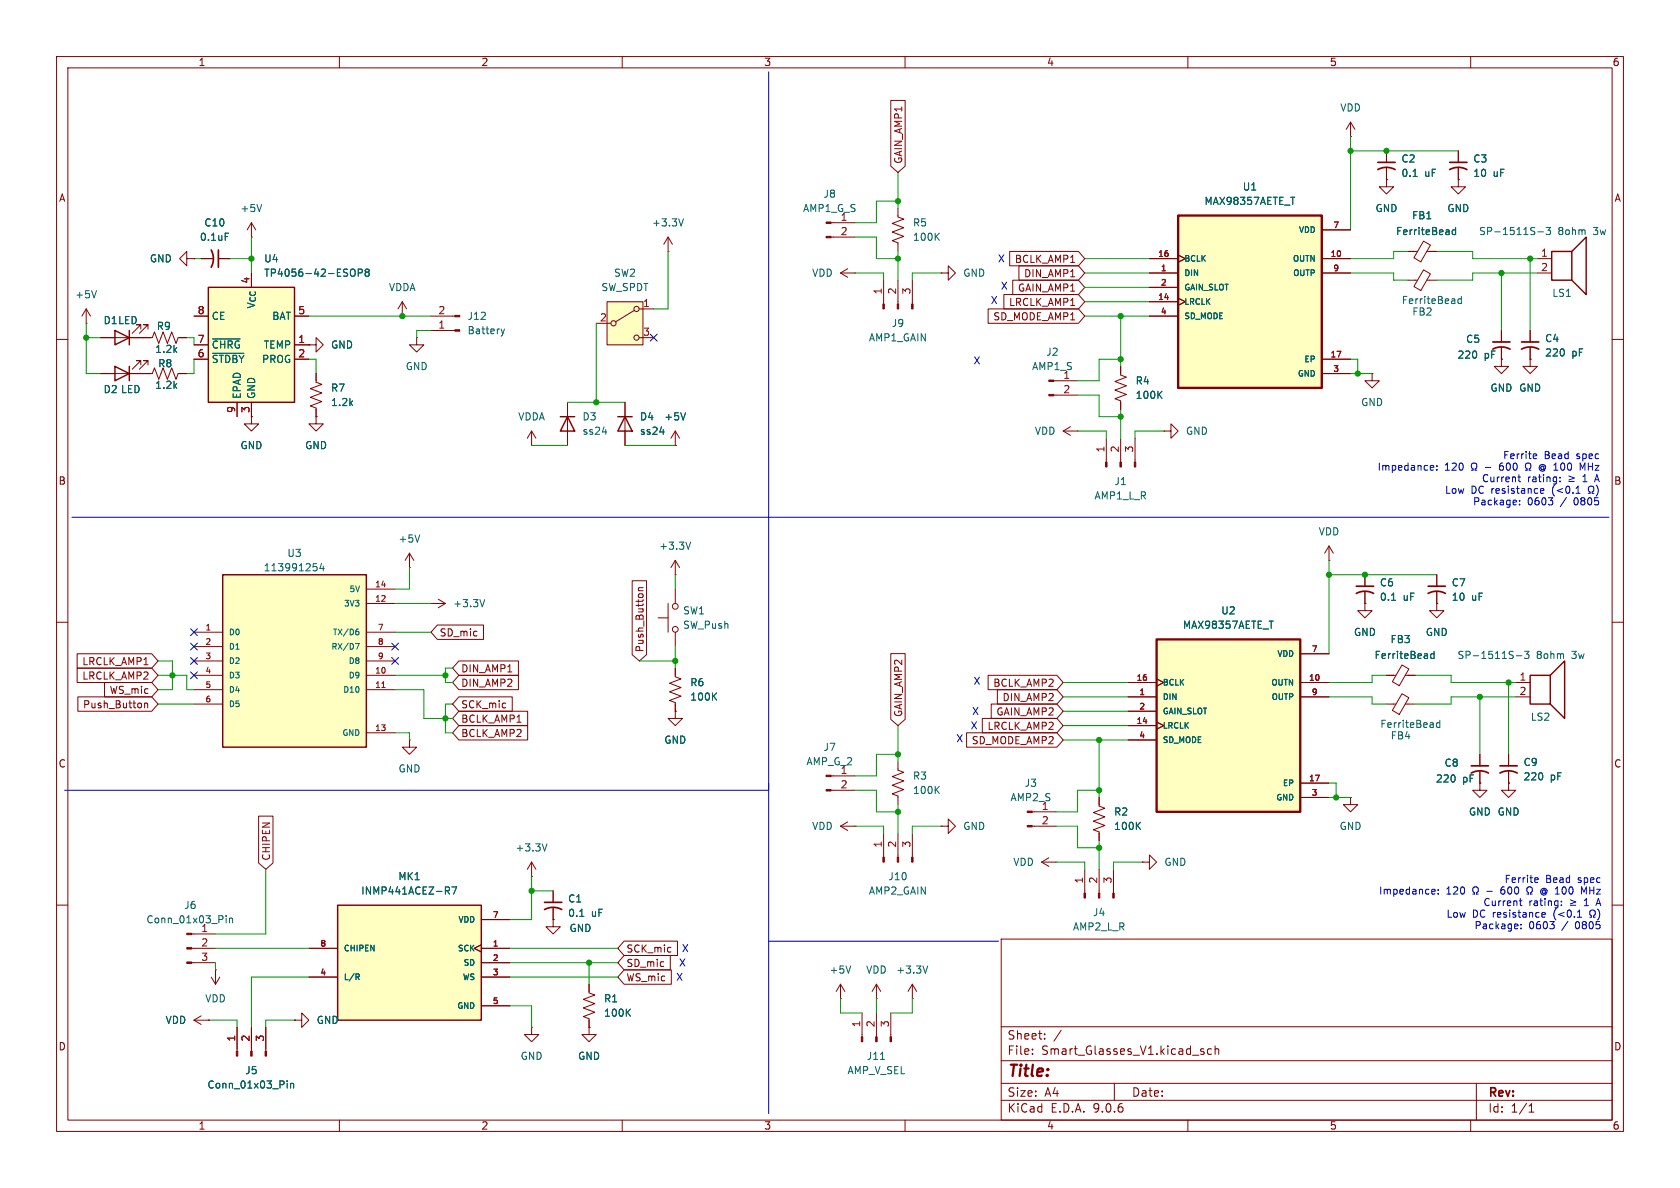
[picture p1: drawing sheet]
<svg xmlns="http://www.w3.org/2000/svg" width="297mm" height="210mm" viewBox="0 0 297 210" stroke-linecap="round" stroke-linejoin="round" font-family="sans-serif">
<g fill="none" stroke="#840000" stroke-width=".18">
<path d="M10 10h277v190h-277zM12 12h273v186h-273zM60 10v2M110 10v2M160 10v2M210 10v2M260 10v2M238.8 24.1h.1M238.8 21.6l-.8 1.3M238.8 21.6l.7 1.3M238.8 21.6v2.5M257.8 31.8v1.2h1.3l-1.3 1.3-1.3-1.3h1.3"/>
<path d="M257.8 31.8h.1M257.8 26.7v2M257.8 29.7v2.1M33 45.7v-1.2l-1.3 1.2 1.3 1.3v-1.3h1.3M34.3 45.7h.1M35.6 45.7h2M38.6 45.7h2M118.1 44.5h.1M118.1 41.9l-.8 1.3M118.1 41.9l.8 1.3M118.1 41.9v2.6M248.9 44.5h1.7"/>
<path d="M248.9 49.5h1.7M251.7 42.6l1.2 .7-1.7 3-1.2-.7zM251.7 47.7l1.2 .7-1.7 3-1.2-.8zM252.2 44.5h1.8M252.2 49.5h1.8M10 60h2M55.9 73.7v1.2h1.2l-1.2 1.3-1.3-1.3h1.3M55.9 73.7h.1M242.6 66v1.3h1.2l-1.2 1.3-1.3-1.3h1.3M242.6 66h.1M285 60h2M234.9 99.1h.1"/>
<path d="M234.9 96.5l-.7 1.3M234.9 96.5l.8 1.3M234.9 96.5v2.6M10 110h2M241.3 106.7v1.3h1.3l-1.3 1.2-1.3-1.2h1.3M241.3 106.7h.1M241.3 101.6v2M241.3 104.6v2.1M245.1 119.4h1.7M247.9 117.6l1.2 .7-1.7 2.9-1.2-.7zM248.4 119.4h1.8M254 106.7v1.3h1.3l-1.3 1.2-1.3-1.2h1.3"/>
<path d="M254 106.7h.1M254 101.6v2M254 104.6v2.1M285 110h2M146.9 137.2h4.2M146.9 139.7h4.2M245.1 124.5h1.7M247.9 122.6l1.2 .7-1.7 3-1.2-.7zM248.4 124.5h1.8M261.6 138.4v1.3h1.3l-1.3 1.3-1.3-1.3h1.3M261.6 138.4h.1M261.6 133.4v2"/>
<path d="M261.6 136.4v2M266.7 138.4v1.3h1.3l-1.3 1.3-1.3-1.3h1.3M266.7 138.4h.1M266.7 133.4v2M266.7 136.4v2M268 120.7h2.5M268 123.2h2.5M156.2 147.3v4.2M158.7 147.3v4.2M161.3 147.3v4.2M166.4 146.1h1.2v-1.3l1.3 1.3-1.3 1.2v-1.2M166.4 146.1h.1"/>
<path d="M182.5 143.5h4.2M182.5 146.1h4.2M184.1 152.4l1.3 .8M184.1 152.4h2.6M185.4 151.6l-1.3 .8M186.7 152.4h.1M194.3 141v1.5l1 .4-2 .7 2 .8-2 .8 2 .7-2 .8 1 .4v1.5M238.8 141v1.2h1.2l-1.2 1.3-1.3-1.3h1.3M238.8 141h.1M10 160h2M154.9 176.5h.1M154.9 174l-.7 1.3"/>
<path d="M154.9 174l.8 1.3M154.9 174v2.5M161.3 176.5h.1M161.3 174v2.5M161.3 174l-.8 1.3M161.3 174l.8 1.3M177 166h108v32h-108zM285 160h2M60 198v2M110 198v2M160 198v2M177 194.5h108"/>
<path d="M177 191.5h108M177 187.5h108M177 181.5h108M182.5 186.3v.1M182.5 185.5v.1M184.7 183.6v.1M184.7 182.8v.1M187.6 182.1l-1.3 2M197 191.5v3M210 198v2M212.5 185.9l.3 .1 .1 .2-.2 .2h-.3M212.5 185.4l.3 .1"/>
<path d="M214.2 185.5l-.5-.1-.2 .3v.4l.1 .2h.6M214.8 185.5l.2-.1 .4 .1 .1 .9M214.8 184.9v1.5M260 198v2M261 191.5v6.5M270.3 196.6h.9M270.3 195.5l.4-.4v1.5"/>
</g>
<path d="M256.3 30a3.2 3.2 0 0 1 3 0M256.3 28.7h3M37.3 44.2a3.2 3.2 0 0 1 0 3M38.6 44.2v3M239.8 104.9a3.2 3.2 0 0 1 3 0M239.8 103.6h3M252.5 104.9a3.2 3.2 0 0 1 3 0M252.5 103.6h3M260.1 136.7a3.2 3.2 0 0 1 3 0M260.1 135.4h3M265.2 136.7a3.2 3.2 0 0 1 3 0M265.2 135.4h3" fill="none" stroke="#840000" stroke-width=".3"/>
<g fill="none" stroke="#006464" stroke-width=".18">
<path d="M120.8 38.7l-.4 1.2M39.8 41.2h.6M257.3 40.2v1.3M257.3 40.7l-.3-.1-.3 .3 .1 .5h.5M258.3 52.4v1.3M258.3 52.9l-.3-.1-.3 .3 .2 .5h.4M246 106.1h.7M253.5 115.6h-.3l-.3 .2 .1 .5h.5M253.5 115.1v1.3M268.1 115.9h.9M269.5 115.1h.8l-.4 .5 .3 .1v.6l-.1 .1-.6-.1M254.5 127.3v1.3"/>
<path d="M254.5 127.8l-.3-.1-.3 .3 .2 .5h.4M201.1 145.9l.5 .7M201.6 145.4l-.7 .7M164 170.8l-.4 1.2"/>
</g>
<g fill="#840000" stroke="#840000" stroke-width=".18">
<path d="M146 137h.9v.3h-.9z"/>
<path d="M146 139.6h.9v.2h-.9z"/>
<path d="M181.6 143.4h.9v.2h-.9z"/>
<path d="M181.6 145.9h.9v.3h-.9z"/>
<path d="M156.1 151.5h.2v.9h-.2z"/>
<path d="M158.6 151.5h.3v.9h-.3z"/>
<path d="M161.2 151.5h.2v.9h-.2z"/>
</g>
<path d="M270.5 119.4h3.6v5.1h-3.6zM274.1 119.4l2.5-2.6v10.2l-2.5-2.5" fill="none" stroke="#840000" stroke-width=".25"/>
<path d="M204.5 113h25.4v30.5h-25.4z" fill="#ffffc2"/>
<path d="M204.5 113h25.4v30.5h-25.4z" fill="none" stroke="#840000" stroke-width=".41"/>
<g fill="none" stroke="#840000" stroke-width=".18">
<path d="M146.9 39.4h4.2M158.7 36.8v1.6l1.1 .3-2.1 .8 2.1 .8-2.1 .7 2.1 .8-2.1 .7 1 .4v1.6M146.9 41.9h4.2M148.6 48.3l1.3 .7M148.6 48.3h2.5M149.9 47.5l-1.3 .8M151.1 48.3h.1M156.2 49.5v4.2M158.7 49.5v4.2M161.3 49.5v4.2M166.4 48.3h1.2v-1.3l1.3 1.3-1.3 1.2v-1.2M166.4 48.3h.1"/>
<path d="M186.3 67.3h4.2M186.3 69.9h4.2M188 76.2l1.2 .8M188 76.2h2.5M189.2 75.4l-1.2 .8M190.5 76.2h.1M195.6 77.5v4.2M198.1 64.8v1.5l1 .4-2 .7 2 .8-2 .8 2 .7-2 .8 1 .4v1.5M198.1 77.5v4.2M200.7 77.5v4.2M205.7 76.2h1.3v-1.3l1.3 1.3-1.3 1.3v-1.3M205.7 76.2h.1"/>
<path d="M265.4 63.5v1.3h1.3l-1.3 1.2-1.2-1.2h1.2M265.4 63.5h.1M270.5 63.5v1.3h1.3l-1.3 1.2-1.3-1.2h1.3M270.5 63.5h.1M229.9 115.6h5M158.7 134.6v1.5l1.1 .4-2.1 .8 2.1 .7-2.1 .8 2.1 .8-2.1 .7 1 .4v1.5M199.4 120.7h5.1M199.4 123.2h5.1M199.4 125.7h5.1M199.4 128.3h5.1M199.4 130.8h5.1M204.5 120l1.2 .7-1.2 .6"/>
<path d="M204.5 127.6l1.2 .7-1.2 .6M229.9 120.7h5M229.9 123.2h5M229.9 138.4h5M191.8 153.7v4.2M194.3 153.7v4.2M196.8 153.7v4.2M201.9 152.4h1.3v-1.3l1.3 1.3-1.3 1.3v-1.3M201.9 152.4h.1M229.9 141h5M33.9 165.1h4.2M33.9 167.6h4.2"/>
<path d="M33.9 170.2h4.2M148.6 176.5h.1M148.6 174l-.8 1.3M148.6 174l.8 1.3M148.6 174v2.5M152.4 179.1v4.2M154.9 179.1v4.2M157.5 179.1v4.2"/>
</g>
<g fill="none" stroke="#006464" stroke-width=".18">
<path d="M165.5 41.8l.6 .7M166.1 41.2l-.8 .7M204.9 69.7l.5 .7M205.4 69.2l-.7 .7M224.4 109.8h.7M165.5 139.6l.6 .7M166.1 139l-.8 .7M40 161.9v.1M40 162.3v.8M40.6 162.3v.8M40.6 162.4l.2-.1 .3 .1v.7M150.4 170.8l-.4 1.2"/>
<path d="M155.7 187.3h.7"/>
</g>
<g fill="#840000" stroke="#840000" stroke-width=".18">
<path d="M191.6 157.9h.3v.9h-.3z"/>
<path d="M194.2 157.9h.2v.9h-.2z"/>
<path d="M196.7 157.9h.3v.9h-.3z"/>
<path d="M146 39.2h.9v.3h-.9z"/>
<path d="M146 41.8h.9v.2h-.9z"/>
<path d="M156.1 53.7h.2v.9h-.2z"/>
<path d="M158.6 53.7h.3v.9h-.3z"/>
<path d="M161.2 53.7h.2v.9h-.2z"/>
<path d="M152.3 183.3h.2v.9h-.2z"/>
<path d="M154.8 183.3h.3v.9h-.3z"/>
<path d="M157.4 183.3h.2v.9h-.2z"/>
<path d="M185.4 67.2h.9v.2h-.9z"/>
<path d="M185.4 69.7h.9v.3h-.9z"/>
<path d="M195.5 81.7h.2v.9h-.2z"/>
<path d="M198 81.7h.2v.9h-.2z"/>
<path d="M200.5 81.7h.3v.9h-.3z"/>
<path d="M33 165h.9v.2h-.9z"/>
<path d="M33 167.5h.9v.3h-.9z"/>
<path d="M33 170.1h.9v.2h-.9z"/>
</g>
<path d="M208.3 38.1h25.4v30.5h-25.4z" fill="#ffffc2"/>
<path d="M208.3 38.1h25.4v30.5h-25.4z" fill="none" stroke="#840000" stroke-width=".41"/>
<g fill="none" stroke="#840000" stroke-width=".18">
<path d="M44.4 39.4l-.7 1.2M44.4 39.4l.8 1.2M44.4 39.4v2.5M245.1 31.8v1.2h1.3l-1.3 1.3-1.3-1.3h1.3M245.1 31.8h.1M245.1 26.7v2M245.1 29.7v2.1M15.2 57.2h.1M15.2 54.6l-.7 1.3M15.2 54.6l.8 1.3M15.2 54.6v2.6M17.8 59.7h9.1l.4-1 .8 2 .7-2 .8 2 .8-2 .7 2 .4-1h1.5"/>
<path d="M24.9 58.2v-.8h-.8h.8l-1.5 1.5M26.2 58.2v-.8h-.8h.8l-1.6 1.5M44.4 41.9h.1M71.1 55.9h.1M71.1 53.3l-.7 1.3M71.1 53.3l.8 1.3M71.1 53.3v2.6M73.7 59.7v1.3h1.2l-1.2 1.2-1.3-1.2h1.3M73.7 59.7h.1M76.2 55.9h4.2M76.2 58.4h4.2M203.2 45.7h5.1"/>
<path d="M203.2 48.3h5.1M203.2 50.8h5.1M203.2 53.3h5.1M203.2 55.9h5.1M208.3 45.1l1.2 .6-1.2 .7M208.3 52.7l1.2 .6-1.2 .7M233.7 45.7h5.1M233.7 48.3h5.1M233.7 40.6h5.1M265.4 58.4v2.1M270.5 58.4v2.1M271.8 45.7h2.5"/>
<path d="M271.8 48.3h2.5M17.8 66h9.1l.4-1 .8 2.1 .7-2.1 .8 2.1 .8-2.1 .7 2.1 .4-1.1h1.5M24.9 64.5v-.7h-.8h.8l-1.5 1.5M26.2 64.5v-.7h-.8h.8l-1.6 1.5M44.4 73.7v1.2h1.3l-1.3 1.3-1.2-1.3h1.2M44.4 73.7h.1M54.6 61h1.3v-1.3l1.2 1.3-1.2 1.2v-1.2M54.6 61h.1M233.7 63.5h5.1M233.7 66h5.1M265.4 61.5v2M270.5 61.5v2"/>
<path d="M72.4 97.8l-.8 1.3M72.4 97.8l.8 1.3M72.4 97.8v2.5M119.4 99.1l-.8 1.2M119.4 99.1l.7 1.2M119.4 99.1v2.5M72.4 100.3h.1M76.2 106.7h.1M76.2 106.7h2.5M77.5 105.9l1.2 .8M78.7 106.7l-1.2 .7M119.4 101.6h.1"/>
<path d="M37.3 172.7l.8 1.3M38.1 171.5h.1M38.1 171.5v2.5M38.9 172.7l-.8 1.3"/>
</g>
<path d="M46.3 36.1l-.5 1.3M228.2 34.9h.7M249.8 31.2h.7M17.1 51.4l-.5 1.2M88.6 58.2l.3 .8M88.9 59l-.2 .4M89.2 58.2l-.3 .8M271.9 41h.9M273.3 40.2h.8l-.4 .5 .4 .1v.6l-.2 .1-.6-.1M74.2 94.6l-.4 1.2M122.1 95.8l-.4 1.3M85.7 106l-.4 1.3" fill="none" stroke="#006464" stroke-width=".18"/>
<path d="M20.3 58.4l2.6 1.3-2.6 1.3zM22.9 58.4v2.6M274.3 44.5h3.6v5h-3.6zM277.9 44.5l2.5-2.6v10.2l-2.5-2.6M20.3 64.8l2.6 1.2-2.6 1.3zM22.9 64.8v2.5" fill="none" stroke="#840000" stroke-width=".25"/>
<path d="M243.6 30a3.2 3.2 0 0 1 3 0M243.6 28.7h3M263.9 61.7a3.2 3.2 0 0 1 3.1 0M263.9 60.5h3.1M269 61.7a3.2 3.2 0 0 1 3 0M269 60.5h3" fill="none" stroke="#840000" stroke-width=".3"/>
<g fill="#840000" stroke="#840000" stroke-width=".18">
<path d="M80.4 58.3h.9v.2h-.9z"/>
<path d="M80.4 55.8h.9v.2h-.9z"/>
</g>
<path d="M59.7 160h25.4v20.3h-25.4z" fill="#ffffc2"/>
<path d="M109.2 73.7h2.6M110.5 73.7l1.3 2.5h-2.6zM59.7 160h25.4v20.3h-25.4z" fill="none" stroke="#840000" stroke-width=".25"/>
<g fill="none" stroke="#840000" stroke-width=".18">
<path d="M94 78.7h.1M94 76.2l-.8 1.3M94 76.2l.7 1.3M94 76.2v2.5M110.5 71.1v7.6M54.6 167.6h5.1M54.6 172.7h5.1M85.1 167l-1.3 .6 1.3 .7M85.1 167.6h5.1M85.1 172.7h5.1M85.1 162.6h5.1M85.1 170.2h5.1"/>
<path d="M85.1 177.8h5.1M52.1 180.3h1.2v-1.2l1.3 1.2-1.3 1.3v-1.3M52.1 180.3h.1"/>
</g>
<path d="M116.6 76.4h.8M79 157.5l.5 .6M79.2 156.8l.3 .2-.1 .3-.2 .2M79.9 156.8h.8l-.5 1.3M63.2 172.7l.3 .5M63.3 172.2l.2 .2-.2 .3" fill="none" stroke="#006464" stroke-width=".18"/>
<path d="M39.4 101.6h25.4v30.5h-25.4z" fill="#ffffc2"/>
<path d="M99.1 73.7h2.5M100.3 73.7l1.3 2.5h-2.5zM39.4 101.6h25.4v30.5h-25.4z" fill="none" stroke="#840000" stroke-width=".25"/>
<g fill="none" stroke="#840000" stroke-width=".18">
<path d="M55.9 66v1.6l1 .3-2 .8 2 .8-2 .7 2 .8-2 .8 1 .3v1.6M100.3 71.1v7.6M119.4 78.7h.1M119.4 76.2l-.8 1.3M119.4 76.2l.7 1.3M119.4 76.2v2.5M34.3 111.8h5.1M34.3 114.3h5.1M34.3 116.8h5.1M34.3 119.4h5.1M64.8 111.8h5M64.8 114.3h5"/>
<path d="M64.8 116.8h5M64.8 119.4h5M64.8 104.1h5M64.8 106.7h5M34.3 121.9h5.1M34.3 124.5h5.1M64.8 121.9h5M64.8 129.5h5M72.4 130.8v1.3h1.3l-1.3 1.3-1.3-1.3h1.3M72.4 130.8h.1M94 154.9h.1M94 152.4l-.8 1.3"/>
<path d="M94 152.4l.7 1.3M94 152.4v2.5M97.8 157.5v2M97.8 162.6v1.2h1.3l-1.3 1.3-1.3-1.3h1.3M97.8 162.6h.1M97.8 160.5v2.1"/>
</g>
<path d="M106.5 76.4h.8M121.2 73l-.4 1.2M55.4 99.6h.6M56.8 99.6l-.3 .9h.8M55.8 100.1l.3 .3v.3l-.3 .2M57.1 100.1v.8M62.8 113.7h.7l-.4 1.1M63.1 111.6l.4 .2-.1 .3-.3 .1M63.4 111.2l-.3 .1M96.7 149.2l-.4 1.2M102.5 162h.7" fill="none" stroke="#006464" stroke-width=".18"/>
<path d="M67.5 121.5h.6" fill="none" stroke="#a90000" stroke-width=".18"/>
<path d="M96.3 159.5h3M96.3 160.8a3.2 3.2 0 0 1 3 0" fill="none" stroke="#840000" stroke-width=".3"/>
<path d="M36.8 50.8h15.3v20.3h-15.3z" fill="#ffffc2"/>
<path d="M36.8 50.8h15.3v20.3h-15.3z" fill="none" stroke="#840000" stroke-width=".25"/>
<g fill="none" stroke="#840000" stroke-width=".18">
<path d="M34.3 55.9h2.5M52.1 55.9h2.5M34.3 61h2.5M34.3 63.5h2.5M41.9 71.1v2.6M44.4 71.1v2.6M52.1 61h2.5M52.1 63.5h2.5M116.3 109.2h1.8M118.1 106.7v5.1M119.4 118.1v1.5l1 .4-2 .8 2 .7-2 .8 2 .8-2 .7 1 .4v1.5M119.4 104.1v2.6"/>
<path d="M119.4 111.8v2.5M119.4 125.7v1.3h1.2l-1.2 1.3-1.3-1.3h1.3M119.4 125.7h.1M148.6 146.1l1.3 .7M148.6 146.1h2.5M149.9 145.3l-1.3 .8M151.1 146.1h.1M35.6 179.6l-1.3 .7M34.3 180.3l1.3 .8M34.3 180.3h2.5M36.8 180.3h.1M41.9 181.6v4.2"/>
<path d="M44.4 181.6v4.2M47 181.6v4.2"/>
<circle cx="119.4" cy="111.3" r=".51"/>
<circle cx="119.4" cy="107.2" r=".51"/>
</g>
<g fill="none" stroke="#006464" stroke-width=".18">
<path d="M37.6 59.9h4.9M62.2 47.6a.43 .43 0 0 1 .6 .4v.4a.43 .43 0 0 1-.6 .4M63.3 48.2h.6l.2-.2-.1-.3-.7-.1v1.2M64.8 48.1l-.3-.2 .3-.3h.2l.3 .2-.3 .3M64.8 48.1l-.3 .3 .1 .3 .2 .1h.3l.2-.2v-.2l-.3-.3M64.8 48.1h.2M37.6 62.5h5.5M126.1 123l.6 .8M126.7 122.5l-.7 .7M50.8 191.1v.1M50.8 191.5v.8M51.4 191.5v.8"/>
<path d="M51.4 191.6l.2-.1 .3 .1v.7"/>
</g>
<g fill="#840000" stroke="#840000" stroke-width=".18">
<path d="M41.8 185.8h.2v.9h-.2z"/>
<path d="M44.3 185.8h.3v.9h-.3z"/>
<path d="M46.9 185.8h.2v.9h-.2z"/>
</g>
<path d="M107.3 53.3h6.4v7.7h-6.4z" fill="#ffffc2"/>
<g fill="none" stroke="#840000" stroke-width=".18">
<path d="M157.5 17.8h2.5v11.6l-1.3 1.1-1.2-1.1zM245.1 31.8h.1M245.1 26.7v2M245.1 29.7v2.1M257.8 31.8h.1M257.8 26.7v2M257.8 29.7v2.1M17.8 59.7h2.5M22.9 59.7h3.8M31.7 59.7h1.3M34.3 45.7h.1M34.3 55.9h2.5"/>
<path d="M35.6 45.7h2M38.6 45.7h2M52.1 55.9h2.5M105.4 57.2h2.5M107.3 53.3h6.4v7.7h-6.4zM112.1 54.9l-3.3 2M113 54.6h2.6M113 59.7h2.6M174.7 54.6h16l1.1 1.3-1.1 1.3h-16zM177.5 52.1h13.2l1.1 1.2-1.1 1.3h-13.2zM178.5 44.4h12.2l1.1 1.3-1.1 1.3h-12.2zM179 49.5h11.7l1.1 1.3-1.1 1.3h-11.7z"/>
<path d="M180.1 47h10.6l1.1 1.3-1.1 1.2h-10.6zM203.2 45.7h5.1M203.2 55.9h5.1M203.2 48.3h5.1M203.2 50.8h5.1M203.2 53.3h5.1M208.3 45.1l1.2 .6-1.2 .7M208.3 52.7l1.2 .6-1.2 .7M233.7 45.7h5.1M233.7 48.3h5.1M233.7 40.6h5.1M248.9 44.5h1.3"/>
<path d="M252.7 44.5h1.3M265.4 58.4v2.1M270.5 58.4v2.1M17.8 66h2.5M22.9 66h3.8M31.7 66h1.3M34.3 61h2.5M34.3 63.5h2.5M41.9 71.1v2.6M44.4 73.7h.1M44.4 71.1v2.6M52.1 61h2.5"/>
<path d="M52.1 63.5h2.5M54.6 61h.1M55.9 73.7h.1M55.9 66v1.3M55.9 72.4v1.3M110.5 71.1v2.6M110.5 76.2v2.5M119.4 78.7h.1M198.1 64.8v1.2M198.1 71.1v1.3M233.7 63.5h5.1M233.7 66h5.1"/>
<path d="M265.4 63.5h.1M265.4 61.5v2M270.5 63.5h.1M270.5 61.5v2M13.6 118.1h13.2l1.1 1.3-1.1 1.3h-13.2zM13.6 115.6h13.2l1.1 1.2-1.1 1.3h-13.2zM77.3 110.5h8.2v2.5h-8.2l-1.1-1.2zM81.1 116.8h10.5v2.6h-10.5l-1.1-1.3zM81.1 119.4h10.5v2.5h-10.5l-1.1-1.2zM111.8 102.7h2.5v13l-1.3 1.1-1.2-1.1zM112.9 104.4h.8M113.7 103.9h-.8v.3l.1 .2"/>
<path d="M119.4 118.1v1.3M157.5 115.5h2.5v11.7l-1.3 1.1-1.2-1.1zM174.7 119.4h12.1l1.2 1.3-1.2 1.2h-12.1zM229.9 115.6h5M241.3 106.7h.1M241.3 101.6v2M241.3 104.6v2.1M245.1 119.4h1.3M248.9 119.4h1.3M254 106.7h.1M254 101.6v2M254 104.6v2.1"/>
<path d="M13.8 123.2h13l1.1 1.3-1.1 1.2h-13zM18.5 120.6h8.3l1.1 1.3-1.1 1.3h-8.3zM25.6 124.3v.8M25.6 124.4l.1-.1h.3l.1 .8M81.1 125.7h12.2v2.6h-12.2l-1.1-1.3zM81.1 123.2h9.5v2.5h-9.5l-1.1-1.2zM81.1 128.3h12.2v2.5h-12.2l-1.1-1.3zM119.4 125.7h.1M119.4 124.5v1.2M170.9 129.5h15.9l1.2 1.3-1.2 1.3h-15.9zM173.7 127h13.1l1.2 1.3-1.2 1.2h-13.1zM175.2 124.5h11.6l1.2 1.2-1.2 1.3h-11.6z"/>
<path d="M176.3 121.9h10.5l1.2 1.3-1.2 1.3h-10.5zM199.4 120.7h5.1M199.4 123.2h5.1M199.4 125.7h5.1M199.4 128.3h5.1M199.4 130.8h5.1M204.5 120l1.2 .7-1.2 .6M204.5 127.6l1.2 .7-1.2 .6M229.9 120.7h5M229.9 123.2h5M229.9 138.4h5M261.6 138.4h.1"/>
<path d="M261.6 133.4v2M261.6 136.4v2M266.7 138.4h.1M266.7 133.4v2M266.7 136.4v2M45.7 144.3h2.6v8.3l-1.3 1.1-1.3-1.1zM97.8 157.5v2M194.3 141v1.2M194.3 147.3v1.3M229.9 141h5M54.6 167.6h5.1M54.6 172.7h5.1"/>
<path d="M85.1 167l-1.3 .6 1.3 .7M85.1 167.6h5.1M85.1 172.7h5.1M85.1 162.6h5.1M85.1 170.2h5.1M85.1 177.8h5.1M97.8 162.6h.1M97.8 160.5v2.1M104.1 174v1.5l1.1 .4-2.1 .8 2.1 .7-2.1 .8 2.1 .7-2.1 .8 1 .4v1.5M110.3 168.9h8.2v2.6h-8.2l-1.1-1.3zM110.3 166.4h9.5v2.5h-9.5l-1.1-1.3zM110.3 171.4h8.4v2.6h-8.4l-1.1-1.3z"/>
<path d="M36.8 180.3h.1M41.9 181.6v3.8M44.4 181.6v3.8M47 181.6v3.8M52.1 180.3h.1M94 181.6v1.3h1.2l-1.2 1.3-1.3-1.3h1.3M94 181.6h.1M104.1 181.6v1.3h1.3l-1.3 1.3-1.2-1.3h1.2M104.1 181.6h.1"/>
<circle cx="108.5" cy="57.2" r=".46"/>
<circle cx="112.5" cy="54.6" r=".46"/>
<circle cx="112.5" cy="59.7" r=".46"/>
</g>
<g fill="none" stroke="#006464" stroke-width=".18">
<path d="M228.2 34.9h.7M249.8 31.2h.7M37.6 59.9h4.9M39.8 41.2h.6M62.2 47.6a.43 .43 0 0 1 .6 .4v.4a.43 .43 0 0 1-.6 .4M63.3 48.2h.6l.2-.2-.1-.3-.7-.1v1.2M64.8 48.1l-.3-.2 .3-.3h.2l.3 .2-.3 .3M64.8 48.1l-.3 .3 .1 .3 .2 .1h.3l.2-.2v-.2l-.3-.3M64.8 48.1h.2M257.3 40.2v1.3M257.3 40.7l-.3-.1-.3 .3 .1 .5h.5M37.6 62.5h5.5"/>
<path d="M116.6 76.4h.8M121.2 73l-.4 1.2M204.9 69.7l.5 .7M205.4 69.2l-.7 .7M224.4 109.8h.7M246 106.1h.7M253.5 115.1v1.3M253.5 115.6h-.3l-.3 .2 .1 .5h.5M126.1 123l.6 .8M126.7 122.5l-.7 .7M79 157.5l.5 .6M79.2 156.8l.3 .2-.1 .3-.2 .2"/>
<path d="M79.9 156.8h.8l-.5 1.3M201.1 145.9l.5 .7M201.6 145.4l-.7 .7M63.2 172.7l.3 .5M63.3 172.2l.2 .2-.2 .3M102.5 162h.7M110.9 178.9l.5 .7M111.4 178.4l-.7 .7M50.8 191.1v.1M50.8 191.5v.8M51.4 191.5v.8M51.4 191.6l.2-.1 .3 .1v.7"/>
</g>
<g fill="none" stroke="#0000c2" stroke-width=".18">
<path d="M135.9 12.7v184.2M12.7 91.4h271.8M253 82.3h.4l.1 .3-.6 .1M253.4 83.1h-.4M254 83v.1M254 82.3v.2M260.1 83.1h.3v-.2a.54 .54 0 0 1-.3-.8 .54 .54 0 0 1 .8-.2 .58 .58 0 0 1-.1 1v.2h.3M268.3 84.3h.5M268.5 83.9v1.1l.3 .2M268.6 89.1v.2M268.6 88.5v.1M269.9 81.9a.58 .58 0 0 0 .1 1v.2h-.3"/>
<path d="M270.5 81.9a.58 .58 0 0 1-.2 1v.2h.3M271.2 80.2l.4 .1 .1 .2-.6 .2M271.6 81l-.4 .1M272.3 87l.2 .2 .4-.1M272.4 86.4l-.1 .1M272.6 82.4l-.2 .2 .2 .4M272.7 82.1a.6 .6 0 0 0-.6 .6 .6 .6 0 0 0 .6 .6M272.9 86.4v.3l-.6 .1M273.7 88h.8l-.4 .5M274.4 88.6v.5M275.8 85v.2M275.8 84.4v.1"/>
<path d="M278.6 87.2h.7M280.2 81.9l-.4 .9-.5-.9v1.2M280.8 86.3l.1 .5 .2 .2v.2h-.3M281.2 85.9a.45 .45 0 0 1 .6 .4l-.1 .5-.2 .2v.2h.3M282.4 86a1.47 1.47 0 0 1-.2 1.7M11.4 139.7h124.5M253.3 157.2l.4 .1v.2l-.6 .1M253.7 158l-.4 .1M254.3 157.9v.2M254.3 157.3v.1M260.4 158.1h.3v-.3a.54 .54 0 0 1-.3-.7 .54 .54 0 0 1 .8-.3 .58 .58 0 0 1-.2 1v.3h.3M268.6 159.2h.5"/>
<path d="M268.8 158.8v1.1l.3 .2M270.1 156.8a.58 .58 0 0 0 .1 1v.3h-.3M270.7 156.8a.58 .58 0 0 1-.1 1v.3h.3M271.5 155.2h.4v.3l-.6 .1M271.9 155.9l-.4 .1M272.9 157.3l-.3 .3 .3 .3M272.9 157a.6 .6 0 0 0-.6 .6 .6 .6 0 0 0 .6 .6M276 160v.1M276 159.3v.1M280.4 156.8l-.4 .9-.4-.9v1.3M135.9 166.4h40.6M268.9 164.1v.1"/>
<path d="M268.9 163.4v.1M272.6 162l.2 .1h.3M272.6 161.4v.1M273.1 161.4l.1 .2-.6 .1M274 162.9h.8l-.5 .5M274.7 163.5v.6M278.9 162.1h.7M281.1 161.2v.5l.3 .2v.2h-.3M281.4 160.9a.45 .45 0 0 1 .6 .3v.5l-.3 .2v.2h.3M282.6 160.9a1.47 1.47 0 0 1-.2 1.7"/>
</g>
<g fill="none" stroke="#009600" stroke-width=".18">
<path d="M158.7 35.6h-3.8v3.8h-3.8M158.7 30.5v6.3M238.8 26.7h19M238.8 24.1v16.5M15.2 59.7h2.6M15.2 57.2v8.8h2.6M33 59.7h1.3v1.3M34.3 45.7h1.3M40.6 45.7h3.8M44.4 41.9v6.4M54.6 55.9h21.6M76.2 58.4h-2.5v1.3"/>
<path d="M105.4 57.2v13.9M118.1 44.5v10.1h-2.5M151.1 48.3h5.1v1.2M151.1 41.9h3.8v3.8h3.8M158.7 44.5v5M166.4 48.3h-5.1v1.2M191.8 45.7h11.4M191.8 55.9h11.4M191.8 48.3h11.4M191.8 53.3h11.4M191.8 50.8h11.4M198.1 55.9v8.9"/>
<path d="M238.8 48.3h7.6v1.2h2.5M248.9 44.5h-2.5v1.2h-7.6M254 44.5h6.3v1.2h11.5M265.4 48.3v10.1M270.5 45.7v12.7M271.8 48.3h-11.5v1.2h-6.3M34.3 63.5v2.5h-1.3M54.6 63.5h1.3v2.5M94 78.7h6.3M100.3 71.1h10.2M110.5 78.7h8.9M190.5 76.2h5.1v1.3"/>
<path d="M190.5 69.9h3.8v3.8h3.8M198.1 63.5h-3.8v3.8h-3.8M198.1 72.4v5.1M205.7 76.2h-5v1.3M238.8 66h3.8M238.8 63.5h1.2v2.5M234.9 99.1v16.5M27.9 119.4h5.1v2.5h1.3M27.9 116.8h2.6v5.1h-2.6M69.8 119.4h8.9M69.8 111.8h6.4M69.8 106.7h6.4"/>
<path d="M72.4 100.3v3.8h-2.6M80 118.1h-1.3v2.6h1.3M113 116.8h6.4M119.4 101.6v2.5M119.4 114.3v3.8M234.9 101.6h19.1M245.1 119.4h-2.5v1.3h-7.7M250.2 119.4h6.3v1.3h11.5M27.9 124.5h6.4M69.8 121.9h5.1v5.1h5.1M69.8 129.5h2.6v1.3M80 124.5h-1.3v5h1.3"/>
<path d="M151.1 139.7h3.8v3.8h3.8M158.7 133.4h-3.8v3.8h-3.8M158.7 128.3v6.3M188 120.7h11.4M188 130.8h11.4M188 128.3h11.4M188 123.2h11.4M188 125.7h11.4M194.3 139.7h-3.8v3.8h-3.8M194.3 130.8v10.2M234.9 123.2h7.7v1.3h2.5M234.9 138.4h1.3v2.6"/>
<path d="M261.6 123.2v10.2M266.7 120.7v12.7M268 123.2h-11.5v1.3h-6.3M47 153.7v11.4h-8.9M94 154.9v7.7h-3.8M94 157.5h3.8M151.1 146.1h5.1v1.2M158.7 142.2v5.1M166.4 146.1h-5.1v1.2M186.7 146.1h3.8v3.8h3.8M186.7 152.4h5.1v1.3M194.3 148.6v5.1"/>
<path d="M201.9 152.4h-5.1v1.3M234.9 141h3.9M38.1 167.6h16.5M38.1 170.2v1.3M54.6 172.7h-10.2v8.9M90.2 177.8h3.8v3.8M90.2 167.6h19M90.2 170.2h19M90.2 172.7h19M104.1 170.2v3.8M148.6 176.5v2.6h3.8M154.9 176.5v2.6"/>
<path d="M161.3 176.5v2.6h-3.8M36.8 180.3h5.1v1.3M52.1 180.3h-5.1v1.3"/>
</g>
<g fill="none" stroke="#000084" stroke-width=".18">
<path d="M115 59.1l1.2 1.2M116.2 59.1l-1.2 1.2M33.7 111.2l1.2 1.2M33.7 116.2l1.2 1.2M33.7 113.7l1.2 1.2M33.7 118.8l1.2 1.2M34.9 111.2l-1.2 1.2M34.9 116.2l-1.2 1.2M34.9 113.7l-1.2 1.2M34.9 118.8l-1.2 1.2M69.2 116.2l1.3 1.2M69.2 113.7l1.3 1.2"/>
<path d="M70.5 116.2l-1.3 1.2M70.5 113.7l-1.3 1.2"/>
</g>
<g fill="#009600" stroke="#009600" stroke-width=".18">
<circle cx="158.7" cy="45.7" r=".46"/>
<circle cx="198.1" cy="73.7" r=".46"/>
<circle cx="240" cy="66" r=".46"/>
<circle cx="198.1" cy="63.5" r=".46"/>
<circle cx="198.1" cy="55.9" r=".46"/>
<circle cx="158.7" cy="35.6" r=".46"/>
<circle cx="158.7" cy="133.4" r=".46"/>
<circle cx="30.5" cy="119.4" r=".46"/>
<circle cx="104.1" cy="170.2" r=".46"/>
<circle cx="94" cy="157.5" r=".46"/>
<circle cx="78.7" cy="127" r=".46"/>
<circle cx="78.7" cy="119.4" r=".46"/>
<circle cx="44.4" cy="45.7" r=".46"/>
<circle cx="15.2" cy="59.7" r=".46"/>
<circle cx="71.1" cy="55.9" r=".46"/>
<circle cx="105.4" cy="71.1" r=".46"/>
<circle cx="119.4" cy="116.8" r=".46"/>
<circle cx="270.5" cy="45.7" r=".46"/>
<circle cx="265.4" cy="48.3" r=".46"/>
<circle cx="194.3" cy="149.9" r=".46"/>
<circle cx="194.3" cy="130.8" r=".46"/>
<circle cx="194.3" cy="139.7" r=".46"/>
<circle cx="261.6" cy="123.2" r=".46"/>
<circle cx="266.7" cy="120.7" r=".46"/>
<circle cx="236.2" cy="141" r=".46"/>
<circle cx="241.3" cy="101.6" r=".46"/>
<circle cx="234.9" cy="101.6" r=".46"/>
<circle cx="245.1" cy="26.7" r=".46"/>
<circle cx="238.8" cy="26.7" r=".46"/>
<circle cx="158.7" cy="143.5" r=".46"/>
</g>
<text font-size="2.8" fill="#840000" x="178" y="190.9">Title:</text>
<g font-size="2.1" fill="#840000">
<text x="178" y="184">Sheet:</text>
<text x="178" y="186.7">File:</text>
<text x="184.1" y="186.7">Smart_Glasses_V1.kicad_sch</text>
<text x="178" y="196.9">KiCad</text>
<text x="178" y="194.1">Size:</text>
<text x="184.7" y="194.1">A4</text>
<text x="185.7" y="196.9">E.D.A.</text>
<text x="193.3" y="196.9">9.0.6</text>
<text x="200" y="194.1">Date:</text>
<text x="263" y="194.3">Rev:</text>
<text x="263" y="196.9">Id:</text>
<text x="267.1" y="196.9">1/1</text>
</g>
<g font-size="1.8" fill="#840000">
<text x="35" y="11.9">1</text>
<text x="85" y="11.9">2</text>
<text x="135" y="11.9">3</text>
<text x="185" y="11.9">4</text>
<text x="235" y="11.9">5</text>
<text x="285" y="11.9">6</text>
<text x="159.7" y="29.1" transform="rotate(-90 159.7 29.1)">GAIN_AMP1</text>
<text x="10.3" y="35.9">A</text>
<text x="285.3" y="35.9">A</text>
<text x="179.3" y="46.7">BCLK_AMP1</text>
<text x="179.9" y="51.8">GAIN_AMP1</text>
<text x="180.9" y="49.2">DIN_AMP1</text>
<text x="175.5" y="56.8">SD_MODE_AMP1</text>
<text x="178.3" y="54.3">LRCLK_AMP1</text>
<text x="10.3" y="85.9">B</text>
<text x="285.3" y="85.9">B</text>
<text x="77.6" y="112.7">SD_mic</text>
<text x="14.5" y="117.8">LRCLK_AMP1</text>
<text x="81.4" y="119.1">DIN_AMP1</text>
<text x="114" y="115.4" transform="rotate(-90 114 115.4)">Push_Button</text>
<text x="14.5" y="120.3">LRCLK_AMP2</text>
<text x="14.6" y="125.4">Push_Button</text>
<text x="19.3" y="122.9">WS_mic</text>
<text x="81.4" y="125.4">SCK_mic</text>
<text x="81.4" y="121.6">DIN_AMP2</text>
<text x="175.5" y="121.6">BCLK_AMP2</text>
<text x="177.1" y="124.1">DIN_AMP2</text>
<text x="81.4" y="128">BCLK_AMP1</text>
<text x="81.4" y="130.5">BCLK_AMP2</text>
<text x="159.7" y="126.8" transform="rotate(-90 159.7 126.8)">GAIN_AMP2</text>
<text x="171.7" y="131.8">SD_MODE_AMP2</text>
<text x="174.5" y="129.2">LRCLK_AMP2</text>
<text x="176" y="126.7">GAIN_AMP2</text>
<text x="10.3" y="135.9">C</text>
<text x="285.3" y="135.9">C</text>
<text x="47.9" y="152.2" transform="rotate(-90 47.9 152.2)">CHIPEN</text>
<text x="110.6" y="171.1">SD_mic</text>
<text x="110.6" y="168.6">SCK_mic</text>
<text x="110.6" y="173.7">WS_mic</text>
<text x="10.3" y="185.9">D</text>
<text x="285.3" y="185.9">D</text>
<text x="35" y="199.9">1</text>
<text x="85" y="199.9">2</text>
<text x="135" y="199.9">3</text>
<text x="185" y="199.9">4</text>
<text x="235" y="199.9">5</text>
<text x="285" y="199.9">6</text>
</g>
<g font-size="1.8" fill="#006464">
<text x="236.8" y="19.9">VDD</text>
<text x="247.7" y="28.9">C2</text>
<text x="260.4" y="28.9">C3</text>
<text x="145.5" y="35.2">J8</text>
<text x="219.6" y="33.9">U1</text>
<text x="247.7" y="31.5">0.1</text>
<text x="251.9" y="31.5">uF</text>
<text x="260.4" y="31.5">10</text>
<text x="263.9" y="31.5">uF</text>
<text x="36" y="40.2">C10</text>
<text x="42.4" y="37.7">+5V</text>
<text x="115.2" y="40.2">+3.3V</text>
<text x="141.9" y="37.7">AMP1_G_S</text>
<text x="148.5" y="39.1">1</text>
<text x="161.3" y="40.2">R5</text>
<text x="212.8" y="36.4">MAX98357AETE_T</text>
<text x="243.1" y="37.7">GND</text>
<text x="246.7" y="41.8">FerriteBead</text>
<text x="249.5" y="39">FB1</text>
<text x="255.8" y="37.7">GND</text>
<text x="261.4" y="41.8">SP-1511S-3</text>
<text x="275.4" y="41.8">8ohm</text>
<text x="281.8" y="41.8">3w</text>
<text x="26.4" y="46.6">GND</text>
<text x="35.2" y="42.8">0.1uF</text>
<text x="46.6" y="46.6">U4</text>
<text x="161.3" y="42.8">100K</text>
<text x="13.2" y="52.9">+5V</text>
<text x="46.6" y="49.1">TP4056-42-ESOP8</text>
<text x="68.7" y="51.7">VDDA</text>
<text x="106.2" y="51.7">SW_SPDT</text>
<text x="108.5" y="49.1">SW2</text>
<text x="143.5" y="49.1">VDD</text>
<text x="170.2" y="49.1">GND</text>
<text x="247.7" y="53.9">FerriteBead</text>
<text x="274.3" y="52.7">LS1</text>
<text x="18.2" y="57.5">D1 LED</text>
<text x="27.6" y="58.5">R9</text>
<text x="37.3" y="56.7">CE</text>
<text x="45.3" y="54.7" transform="rotate(-90 45.3 54.7)">V_{CC}</text>
<text x="48" y="56.7">BAT</text>
<text x="82.6" y="56.7">J12</text>
<text x="82.6" y="59.3">Battery</text>
<text x="157.6" y="58">J9</text>
<text x="249.6" y="56">FB2</text>
<text x="27.3" y="62.6">1.2k</text>
<text x="27.9" y="65.1">R8</text>
<text x="37.3" y="61.8">~{CHRG}</text>
<text x="37.3" y="64.4">~{STDBY} PROG</text>
<text x="46.5" y="61.8">TEMP</text>
<text x="58.4" y="61.8">GND</text>
<text x="71.6" y="65.6">GND</text>
<text x="153.5" y="60.6">AMP1_GAIN</text>
<text x="182.4" y="65.6">AMP1_S</text>
<text x="184.9" y="63.1">J2</text>
<text x="257.6" y="63.6">220</text>
<text x="259.1" y="60.8">C5</text>
<text x="262.4" y="63.6">pF</text>
<text x="273.1" y="60.7">C4</text>
<text x="273.1" y="63.2">220</text>
<text x="277.9" y="63.2">pF</text>
<text x="18.2" y="69.7">D2 LED</text>
<text x="27.3" y="68.9">1.2k</text>
<text x="42.8" y="70.6" transform="rotate(-90 42.8 70.6)">EPAD</text>
<text x="45.3" y="70.6" transform="rotate(-90 45.3 70.6)">GND</text>
<text x="58.4" y="69.4">R7</text>
<text x="58.4" y="72">1.2k</text>
<text x="187.9" y="67.1">1</text>
<text x="200.7" y="68.2">R4</text>
<text x="200.7" y="70.7">100K</text>
<text x="240.5" y="72">GND</text>
<text x="263.4" y="69.4">GND GND</text>
<text x="91.5" y="74.5">VDDA</text>
<text x="102.9" y="74.5">D3</text>
<text x="102.9" y="77.1">ss24</text>
<text x="113" y="74.5">D4</text>
<text x="113" y="77.1">ss24</text>
<text x="117.3" y="74.5">+5V</text>
<text x="182.8" y="77.1">VDD</text>
<text x="209.6" y="77.1">GND</text>
<text x="42.4" y="79.6">GND</text>
<text x="53.8" y="79.6">GND</text>
<text x="193.4" y="88.5">AMP1_L_R</text>
<text x="196.9" y="86">J1</text>
<text x="233" y="94.8">VDD</text>
<text x="46.5" y="101.2">113991254</text>
<text x="50.7" y="98.7">U3</text>
<text x="70.4" y="96.1">+5V</text>
<text x="116.4" y="97.4">+3.3V</text>
<text x="80" y="107.5">+3.3V</text>
<text x="243.8" y="103.9">C6</text>
<text x="243.8" y="106.4">0.1</text>
<text x="248" y="106.4">uF</text>
<text x="256.5" y="103.9">C7</text>
<text x="256.5" y="106.4">10</text>
<text x="260.1" y="106.4">uF</text>
<text x="120.7" y="108.8">SW1</text>
<text x="120.7" y="111.4">SW_Push</text>
<text x="209" y="111.4">MAX98357AETE_T</text>
<text x="215.8" y="108.8">U2</text>
<text x="239.3" y="112.6">GND</text>
<text x="245.7" y="113.9">FB3</text>
<text x="252" y="112.6">GND</text>
<text x="242.9" y="116.7">FerriteBead</text>
<text x="257.6" y="116.7">SP-1511S-3</text>
<text x="271.6" y="116.7">8ohm</text>
<text x="278" y="116.7">3w</text>
<text x="121.9" y="121.5">R6</text>
<text x="121.9" y="124.1">100K</text>
<text x="117.3" y="131.7">GND</text>
<text x="243.9" y="128.9">FerriteBead</text>
<text x="245.8" y="130.9">FB4</text>
<text x="270.5" y="127.6">LS2</text>
<text x="70.4" y="136.8">GND</text>
<text x="142.5" y="135.5">AMP_G_2</text>
<text x="145.5" y="132.9">J7</text>
<text x="148.5" y="136.9">1</text>
<text x="255.3" y="135.7">C8</text>
<text x="269.2" y="135.6">C9</text>
<text x="161.3" y="138">R3</text>
<text x="161.3" y="140.6">100K</text>
<text x="178.5" y="141.8">AMP2_S</text>
<text x="181.1" y="139.3">J3</text>
<text x="184.1" y="143.3">1</text>
<text x="253.8" y="138.5">220</text>
<text x="258.6" y="138.5">pF</text>
<text x="269.2" y="138.2">220</text>
<text x="274" y="138.2">pF</text>
<text x="143.5" y="146.9">VDD</text>
<text x="170.2" y="146.9">GND</text>
<text x="196.9" y="144.4">R2</text>
<text x="196.9" y="146.9">100K</text>
<text x="236.7" y="146.9">GND</text>
<text x="259.6" y="144.4">GND GND</text>
<text x="70.3" y="155.8">MK1</text>
<text x="91" y="150.7">+3.3V</text>
<text x="157" y="155.8">J10</text>
<text x="179" y="153.3">VDD</text>
<text x="205.7" y="153.3">GND</text>
<text x="32.5" y="160.9">J6</text>
<text x="63.8" y="158.3">INMP441ACEZ-R7</text>
<text x="100.3" y="159.7">C1</text>
<text x="153.5" y="158.3">AMP2_GAIN</text>
<text x="25.8" y="163.4">Conn_01x03_Pin</text>
<text x="35.5" y="164.8">1</text>
<text x="100.3" y="162.3">0.1</text>
<text x="100.6" y="164.9">GND</text>
<text x="104.5" y="162.3">uF</text>
<text x="189.6" y="164.7">AMP2_L_R</text>
<text x="193.1" y="162.2">J4</text>
<text x="146.6" y="172.3">+5V</text>
<text x="153" y="172.3">VDD</text>
<text x="158.3" y="172.3">+3.3V</text>
<text x="36.2" y="177.4">VDD</text>
<text x="106.7" y="177.4">R1</text>
<text x="106.7" y="179.9">100K</text>
<text x="29.2" y="181.2">VDD</text>
<text x="55.9" y="181.2">GND</text>
<text x="43.3" y="190.1">J5</text>
<text x="91.9" y="187.6">GND</text>
<text x="102.1" y="187.6">GND</text>
<text x="149.7" y="190.1">AMP_V_SEL</text>
<text x="153.1" y="187.6">J11</text>
<text x="36.6" y="192.6">Conn_01x03_Pin</text>
</g>
<g font-size="1.8" fill="#a90000">
<text x="148.5" y="41.7">2</text>
<text x="272.3" y="45.5">1</text>
<text x="44.2" y="50.2" transform="rotate(-90 44.2 50.2)">4</text>
<text x="156" y="52.1" transform="rotate(-90 156 52.1)">1</text>
<text x="158.5" y="52.1" transform="rotate(-90 158.5 52.1)">2</text>
<text x="161" y="52.1" transform="rotate(-90 161 52.1)">3</text>
<text x="272.3" y="48">2</text>
<text x="34.9" y="55.6">8</text>
<text x="52.6" y="55.6">5</text>
<text x="77.4" y="58.2">1</text>
<text x="77.4" y="55.6">2</text>
<text x="106" y="56.9">2</text>
<text x="113.6" y="54.4">1</text>
<text x="113.6" y="59.4">3</text>
<text x="34.9" y="60.7">7</text>
<text x="34.9" y="63.2">6</text>
<text x="52.6" y="60.7">1</text>
<text x="52.6" y="63.2">2</text>
<text x="187.9" y="69.6">2</text>
<text x="41.7" y="73.1" transform="rotate(-90 41.7 73.1)">9</text>
<text x="44.2" y="73.1" transform="rotate(-90 44.2 73.1)">3</text>
<text x="195.3" y="80.1" transform="rotate(-90 195.3 80.1)">1</text>
<text x="197.9" y="80.1" transform="rotate(-90 197.9 80.1)">2</text>
<text x="200.4" y="80.1" transform="rotate(-90 200.4 80.1)">3</text>
<text x="268.5" y="120.4">1</text>
<text x="268.5" y="122.9">2</text>
<text x="148.5" y="139.4">2</text>
<text x="156" y="149.9" transform="rotate(-90 156 149.9)">1</text>
<text x="158.5" y="149.9" transform="rotate(-90 158.5 149.9)">2</text>
<text x="161" y="149.9" transform="rotate(-90 161 149.9)">3</text>
<text x="184.1" y="145.8">2</text>
<text x="191.5" y="156.3" transform="rotate(-90 191.5 156.3)">1</text>
<text x="194.1" y="156.3" transform="rotate(-90 194.1 156.3)">2</text>
<text x="196.6" y="156.3" transform="rotate(-90 196.6 156.3)">3</text>
<text x="35.5" y="167.4">2</text>
<text x="35.5" y="169.9">3</text>
<text x="41.7" y="184.2" transform="rotate(-90 41.7 184.2)">1</text>
<text x="44.2" y="184.2" transform="rotate(-90 44.2 184.2)">2</text>
<text x="46.7" y="184.2" transform="rotate(-90 46.7 184.2)">3</text>
<text x="152.1" y="181.7" transform="rotate(-90 152.1 181.7)">1</text>
<text x="154.7" y="181.7" transform="rotate(-90 154.7 181.7)">2</text>
<text x="157.2" y="181.7" transform="rotate(-90 157.2 181.7)">3</text>
</g>
<g font-size="1.8" fill="#0000c2">
<text x="176.3" y="46.6">X</text>
<text x="175.1" y="54">X</text>
<text x="176.8" y="51.4">X</text>
<text x="172" y="64.6">X</text>
<text x="243.4" y="83.4">Impedance:</text>
<text x="255.4" y="83.4">120</text>
<text x="262.8" y="83.4">-</text>
<text x="265.5" y="83.4">600</text>
<text x="265.6" y="81.4">Ferrite</text>
<text x="273" y="83.4">@ 100</text>
<text x="273" y="81.4">Bead</text>
<text x="278.8" y="81.4">spec</text>
<text x="280.6" y="83.4">MHz</text>
<text x="255.4" y="87.5">Low</text>
<text x="260" y="87.5">DC resistance</text>
<text x="260.3" y="89.5">Package:</text>
<text x="261.9" y="85.4">Current</text>
<text x="270" y="85.4">rating:</text>
<text x="270" y="89.5">0603</text>
<text x="274.7" y="87.5">(&lt;0.1</text>
<text x="276" y="89.5">/</text>
<text x="277.4" y="85.4">þÿ&quot;e1</text>
<text x="278.5" y="89.5">0805</text>
<text x="282.5" y="85.4">A</text>
<text x="172" y="121.3">X</text>
<text x="169" y="131.4">X</text>
<text x="171.5" y="129.1">X</text>
<text x="171.8" y="126.6">X</text>
<text x="243.7" y="158.3">Impedance:</text>
<text x="255.6" y="158.3">120</text>
<text x="262.1" y="160.4">Current</text>
<text x="263.1" y="158.3">-</text>
<text x="265.8" y="158.3">600</text>
<text x="265.9" y="156.3">Ferrite</text>
<text x="270.3" y="160.4">rating:</text>
<text x="273.2" y="158.3">@ 100</text>
<text x="273.2" y="156.3">Bead</text>
<text x="277.6" y="160.4">þÿ&quot;e1</text>
<text x="279.1" y="156.3">spec</text>
<text x="280.8" y="158.3">MHz</text>
<text x="282.7" y="160.4">A</text>
<text x="255.6" y="162.4">Low</text>
<text x="260.3" y="162.4">DC resistance</text>
<text x="260.6" y="164.5">Package:</text>
<text x="270.3" y="164.5">0603</text>
<text x="274.9" y="162.4">(&lt;0.1</text>
<text x="276.3" y="164.5">/</text>
<text x="278.8" y="164.5">0805</text>
<text x="119.4" y="173.6">X</text>
<text x="119.9" y="171">X</text>
<text x="120.5" y="168.5">X</text>
</g>
<g font-size="1.4" fill="#006464">
<text x="229.5" y="41.4">VDD</text>
<text x="209.3" y="46.5">BCLK</text>
<text x="228.4" y="46.5">OUTN</text>
<text x="209.3" y="49">DIN</text>
<text x="209.3" y="51.5">GAIN_SLOT</text>
<text x="228.5" y="49">OUTP</text>
<text x="209.3" y="54.1">LRCLK</text>
<text x="209.3" y="56.6">SD_MODE</text>
<text x="230.5" y="64.2">EP</text>
<text x="229.3" y="66.8">GND</text>
<text x="60.7" y="107.4">3V3</text>
<text x="61.7" y="104.9">5V</text>
<text x="40.4" y="112.5">D0</text>
<text x="58.7" y="112.5">TX/D6</text>
<text x="40.4" y="115">D1</text>
<text x="40.4" y="117.6">D2</text>
<text x="58.5" y="115">RX/D7</text>
<text x="61.5" y="117.6">D8</text>
<text x="225.7" y="116.3">VDD</text>
<text x="40.4" y="120.1">D3</text>
<text x="40.4" y="122.7">D4</text>
<text x="40.4" y="125.2">D5</text>
<text x="60.5" y="122.7">D10</text>
<text x="61.5" y="120.1">D9</text>
<text x="205.5" y="121.4">BCLK</text>
<text x="205.5" y="123.9">DIN</text>
<text x="224.6" y="121.4">OUTN</text>
<text x="224.7" y="123.9">OUTP</text>
<text x="60.4" y="130.3">GND</text>
<text x="205.5" y="126.5">GAIN_SLOT</text>
<text x="205.5" y="129">LRCLK</text>
<text x="205.5" y="131.5">SD_MODE</text>
<text x="225.5" y="141.7">GND</text>
<text x="226.7" y="139.2">EP</text>
<text x="80.9" y="163.3">VDD</text>
<text x="60.7" y="168.4">CHIPEN</text>
<text x="60.7" y="173.5">L/R</text>
<text x="80.8" y="168.4">SCK</text>
<text x="81.7" y="173.5">WS</text>
<text x="81.8" y="170.9">SD</text>
<text x="80.7" y="178.5">GND</text>
</g>
<g font-size="1.4" fill="#a90000">
<text x="235.6" y="40.4">7</text>
<text x="204.6" y="45.5">16</text>
<text x="235.1" y="45.5">10</text>
<text x="204.6" y="53.1">14</text>
<text x="205.1" y="48">1</text>
<text x="205.1" y="50.5">2</text>
<text x="235.6" y="48">9</text>
<text x="205.1" y="55.6">4</text>
<text x="235.1" y="63.2">17</text>
<text x="235.6" y="65.8">3</text>
<text x="66.2" y="103.9">14</text>
<text x="66.2" y="106.4">12</text>
<text x="36.2" y="111.5">1</text>
<text x="66.7" y="111.5">7</text>
<text x="36.2" y="114">2</text>
<text x="36.2" y="116.6">3</text>
<text x="36.2" y="119.1">4</text>
<text x="66.2" y="119.1">10</text>
<text x="66.7" y="114">8</text>
<text x="66.7" y="116.6">9</text>
<text x="231.8" y="115.3">7</text>
<text x="36.2" y="121.7">5</text>
<text x="36.2" y="124.2">6</text>
<text x="66.2" y="121.7">11</text>
<text x="200.8" y="120.4">16</text>
<text x="201.3" y="122.9">1</text>
<text x="201.3" y="125.5">2</text>
<text x="231.3" y="120.4">10</text>
<text x="231.8" y="122.9">9</text>
<text x="66.2" y="129.3">13</text>
<text x="200.8" y="128">14</text>
<text x="201.3" y="130.6">4</text>
<text x="231.3" y="138.2">17</text>
<text x="231.8" y="140.7">3</text>
<text x="56.5" y="167.4">8</text>
<text x="87" y="162.3">7</text>
<text x="87" y="167.4">1</text>
<text x="56.5" y="172.5">4</text>
<text x="87" y="169.9">2</text>
<text x="87" y="172.5">3</text>
<text x="87" y="177.5">5</text>
</g>
</svg>
